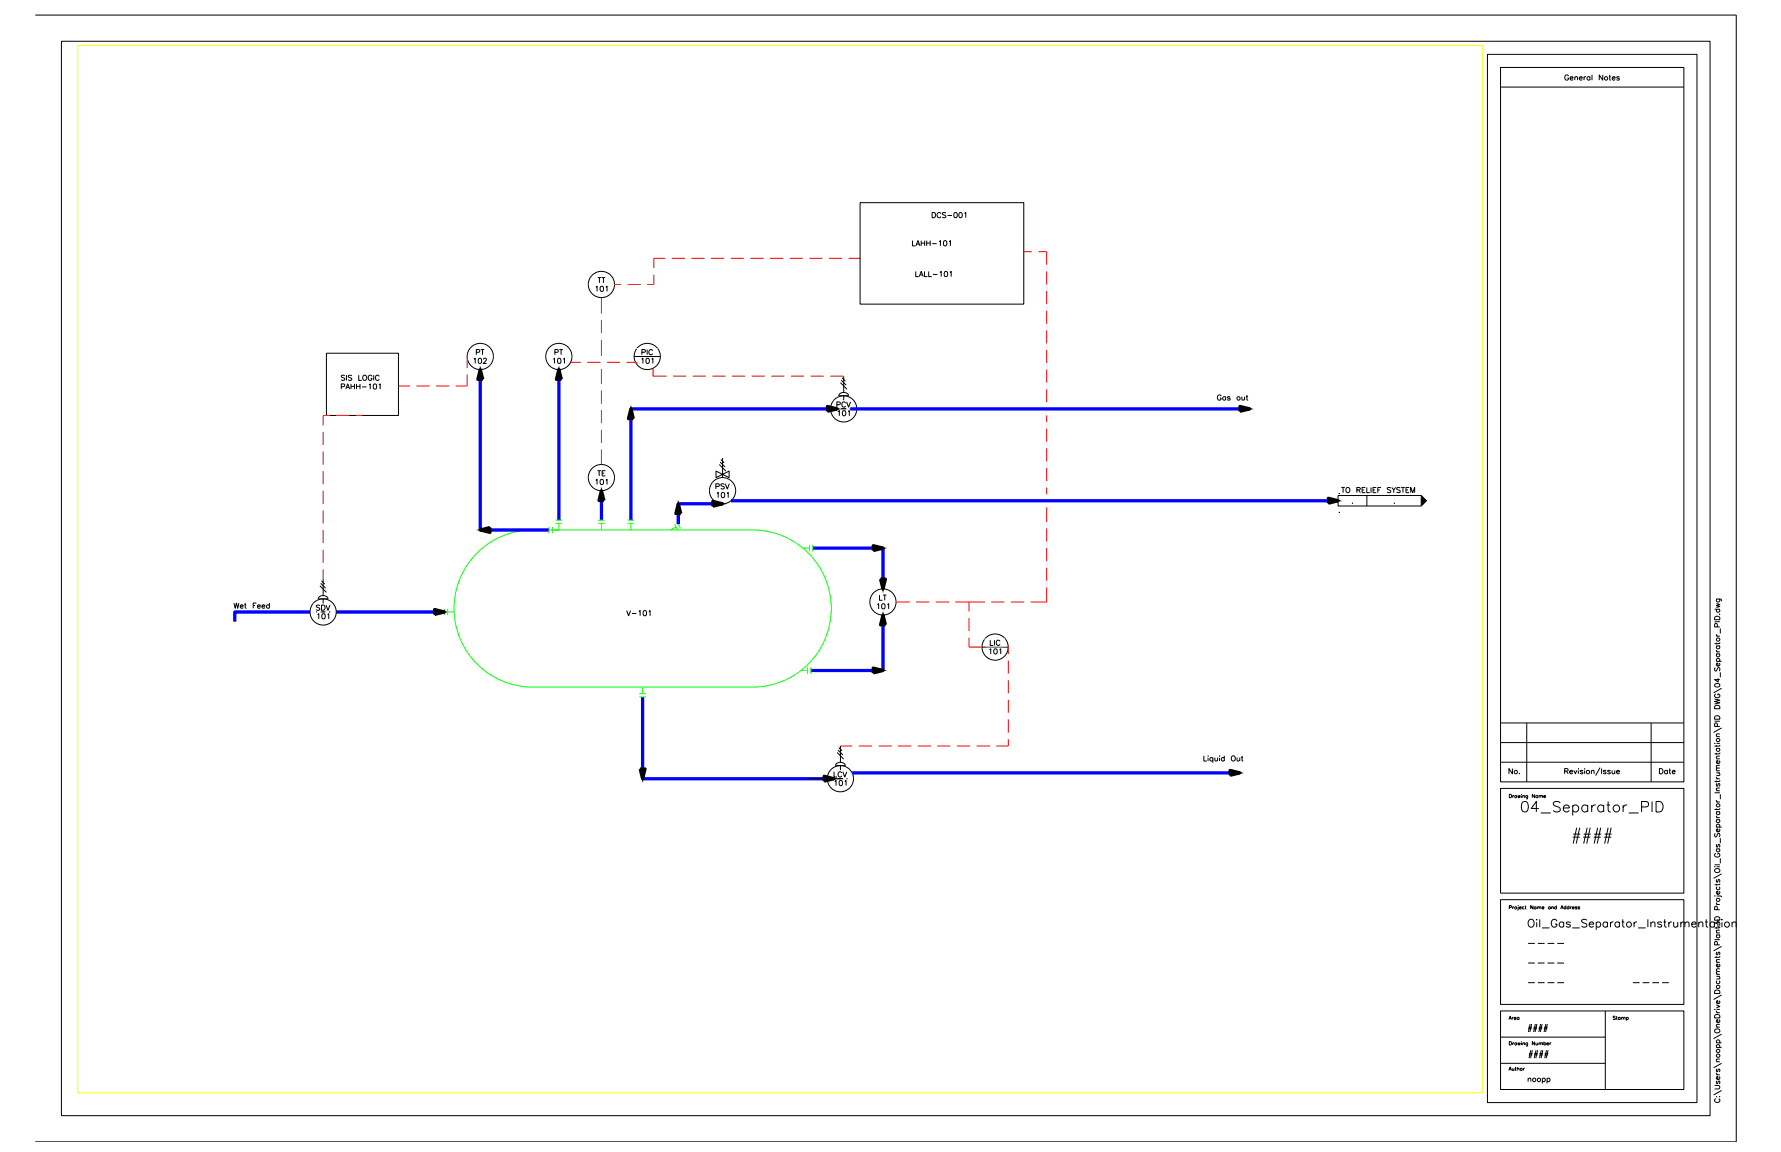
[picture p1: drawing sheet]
<svg xmlns="http://www.w3.org/2000/svg" width="864mm" height="559mm" viewBox="0 0 864 559" stroke-linecap="round" stroke-linejoin="round" font-family="sans-serif">
<!-- layer: Equipment -->
<g fill="none" stroke="#0f0" stroke-width=".48">
<path d="M266 255v4M268 255v4M269 254h4M269 252h4M271 254v3M290 254h3M290 252h3M292 254v3M304 254h4M304 252h4M306 254v3M327 254l2 3"/>
<path d="M328 256l-3 1M329 254l1 2M231 268a38 38 0 0 1 27-11h107a38 38 0 0 1 38 38 38 38 0 0 1-38 38h-107a38 38 0 0 1-35-23 38 38 0 0 1 8-42zM389 266h4M393 264v3M394 264v3M215 295v3M217 297h3M217 295v3M310 336h3M310 338h3M312 333v3"/>
<path d="M388 325h4M392 324v3M393 324v3"/>
</g>
<!-- layer: Process -->
<g fill="none" stroke="#00f" stroke-width="1.6" stroke-linecap="butt">
<path d="M233 184v73M271 184v68M306 198h95M412 198h189M306 203v49M238 257h28M292 243v9M329 249v5M329 244h17M354 243h290M394 266h29M428 266v15"/>
<path d="M150 297h-36v5M163 297h48M428 303v22M312 338v35M393 325h30M312 378h88M413 375h183"/>
</g>
<!-- layer: Annotation -->
<g fill="none" stroke="#000" stroke-width="1.6" stroke-linecap="butt">
<path d="M233 179l1 5h-2zM271 179l1 5h-2zM306 198l1 5h-2zM401 197l5 1-5 2zM601 197l5 1-5 2zM292 238l1 5h-3zM233 257l5-1v2zM329 244l1 5h-2zM346 243l4 1-4 2zM644 242l5 1-5 1zM423 265l5 1-5 1zM211 296l4 1-4 1z"/>
<path d="M427 281h2l-1 5zM428 298l1 5h-2zM423 324l5 1-5 1zM310 373h3l-1 5zM400 377l4 1-4 1zM596 374l5 1-5 1z"/>
</g>
<g fill="#000" stroke="#000" stroke-width=".48">
<path d="M233 179v5h-1zM233 179v5h1z"/>
<path d="M271 179v5h-1zM271 179v5h1z"/>
<path d="M401 197l5 1h-5zM401 198v2l5-2z"/>
<path d="M601 197l5 1h-5zM601 198v2l5-2z"/>
<path d="M306 198v5h-1zM306 198v5h1z"/>
<path d="M233 257h5v1zM233 257h5v-1z"/>
<path d="M292 238v5h-2zM292 238v5h1z"/>
<path d="M329 244v5h-1zM329 244v5h1z"/>
<path d="M346 243l4 1h-4zM346 244v2l4-2z"/>
<path d="M644 242l5 1h-5zM644 243v1l5-1z"/>
<path d="M423 265l5 1h-5zM423 266v1l5-1z"/>
<path d="M211 296l4 1h-4zM211 297v1l4-1z"/>
<path d="M428 281h1l-1 5zM427 281l1 5v-5z"/>
<path d="M428 298v5h-1zM428 298v5h1z"/>
<path d="M423 324l5 1h-5zM423 325v1l5-1z"/>
<path d="M312 373h1l-1 5zM310 373l2 5v-5z"/>
<path d="M400 377l4 1h-4zM400 378v1l4-1z"/>
<path d="M596 374l5 1h-5zM596 375v1l5-1z"/>
</g>
<!-- layer: Instrument -->
<g fill="none" stroke="#000" stroke-width=".48">
<path d="M290 135h2M291 135v2M292 135h1M293 135v2M308 173h12M311 171h2v-1h-2v2M314 170v2M316 170a.9 .9 0 0 0-1 0 .9 .9 0 0 0 0 1 .9 .9 0 0 0 0 1 .9 .9 0 0 0 1 0M408 186l3 3M408 184l2 3M408 183l2 2M409 182v8"/>
<path d="M409 192v6M411 192a2.6 2.6 0 0 0-2-2 2.6 2.6 0 0 0-2 2h5M292 230h1M349 225l3 4M349 224l3 3M350 223l1 2M350 222v8l4-1v3l-7-3v3l3-2v2M154 290a2.6 2.6 0 0 1 3-1 2.6 2.6 0 0 1 2 1M155 284l3 3M155 283l3 2M156 282l1 1M157 281v8"/>
<path d="M476 314a6 6 0 0 1 7-6 6 6 0 0 1 6 6M476 314a6 6 0 0 0 7 6 6 6 0 0 0 6-6M476 314h13M480 311v2h2M482 311v2M485 311a.9 .9 0 0 0-1 0 .9 .9 0 0 0-1 1 1 1 0 0 0 0 1 1 1 0 0 0 2 0v-1M406 365l3 3M406 364l3 2M407 363l1 1M408 362v8M408 371v7h-16M410 371a2.6 2.6 0 0 0-2-1 2.6 2.6 0 0 0-3 1h5"/>
<circle cx="292" cy="138" r="6"/>
<circle cx="233" cy="173" r="6"/>
<circle cx="271" cy="173" r="6"/>
<circle cx="314" cy="173" r="6"/>
<circle cx="409" cy="198" r="6"/>
<circle cx="292" cy="232" r="6"/>
<circle cx="350" cy="238" r="6"/>
<circle cx="157" cy="297" r="6"/>
<circle cx="428" cy="292" r="6"/>
<circle cx="408" cy="378" r="6"/>
</g>
<path d="M294 134h-5M318 169h-9M487 310h-9" fill="none" stroke="#fff" stroke-width=".48"/>
<g fill="#fff" stroke="#fff" stroke-width=".48">
<path d="M309 169v3h9zM309 169h9v3z"/>
<path d="M478 310v3h9zM478 310h9v3z"/>
<path d="M289 134v3h5zM289 134h5v3z"/>
</g>
<!-- layer: Instrument Line -->
<g fill="none" stroke="#f00" stroke-width=".48">
<path d="M298 138h3M304 138h7M317 133v5h-3M323 125h-6v5M326 125h6M335 125h7M345 125h6M354 125h7M364 125h6M373 125h7M383 125h6M392 125h7"/>
<path d="M402 125h6M412 125h5M496 122h4M504 122h4v6M508 132v6M292 144v8M292 155v7M508 141v7M508 151v6M227 173v5M277 176h5M285 176h6"/>
<path d="M292 165v8M292 179v7M294 176h7M304 176h5M317 179v3h6M508 160v7M508 170v6M508 179v7M193 187h6M202 187h6M211 187h7M227 182v5h-6"/>
<path d="M292 189v7M292 199v6M326 182h7M336 182h6M345 182h7M355 182h6M364 182h7M374 182h6M384 182h6M393 182h6M403 182h6M508 189v6"/>
<path d="M157 210v6M157 219v6M160 202h-3v4M163 202h6M173 202h3M292 208v7M292 218v7M508 202v3M508 208v6M508 217v7M157 229v6M157 238v6"/>
<path d="M508 227v6M508 236v4M157 248v6M157 257v6M508 246v7M508 256v7M157 267v6M157 276v5M508 266v6M508 275v7M435 292h6M444 292h7"/>
<path d="M454 292h6M463 292h15M470 292v5M470 300v6M481 292h6M490 292h7M508 285v7h-8M470 309v5h6M489 314v3M489 320v7M489 330v6M489 339v7"/>
<path d="M489 349v6M489 359v3h-6M408 362h5M416 362h7M426 362h6M436 362h6M445 362h6M455 362h6M464 362h6M474 362h6"/>
</g>
<!-- layer: Annotation -->
<path d="M649 240h40l3 3-3 2h-40zM656 244h.1M663 240v5M676 244h.1M689 240v5M689 241v4M690 241v4M690 241v3M690 242v2M691 242v2M691 242v1M691 243h.1" fill="none" stroke="#000" stroke-width=".48"/>
<!-- layer: 0 -->
<g fill="none" stroke="#000" stroke-width=".48">
<path d="M417 98h79v50h-79zM158 171h35v31h-35zM165 188l2-1v-1h-2v3M167 182h-2l2 2v1l-2-1M168 189l1-3 1 3M168 182v3M168 188h1M170 186v3M170 187h2M171 182h-2l2 2-1 1-1-1M172 186v3M173 187h2"/>
<path d="M173 186v3M174 182v3h1M175 186v3M176 188h2M179 187l1-1v3M180 183a.9 .9 0 0 0-1-1 .9 .9 0 0 0 0 1 1 1 0 0 0 0 1 1 1 0 0 0 1 0M181 182v3M184 187v-1v3M184 183a.9 .9 0 0 0-1-1 .9 .9 0 0 0-1 1 1 1 0 0 0 0 1 1 1 0 0 0 2 0M584 367v2h1M586 367h.1M586 368v1"/>
<path d="M588 368a.8 .8 0 0 0-1 0 .8 .8 0 0 0 0 1 .8 .8 0 0 0 1 0M588 367v3M589 367v2h1M590 367v2M591 367h.1M591 368v1M594 368a1 1 0 0 0-2 0 .8 .8 0 0 0 0 1 1 1 0 0 0 2 0M594 367v2M600 367v2h1M601 367v2M602 367h1M602 367v2h1"/>
<circle cx="177" cy="183" r="1.2"/>
<circle cx="182" cy="187" r="1.2"/>
<circle cx="598" cy="368" r="1.2"/>
</g>
<!-- layer: Title Block -->
<g fill="none" stroke="#000" stroke-width=".48">
<path d="M17 7h825v547h-825M30 20h799v521h-799zM721 26h102v509h-102zM728 33h89v346h-89zM761 37a.9 .9 0 0 0-1-1 .9 .9 0 0 0-1 1 1 1 0 0 0 0 2 1 1 0 0 0 1 0l1-1h-1M761 38h2a.8 .8 0 0 0-1-1 1.1 1.1 0 0 0-1 2 1 1 0 0 0 2 0M764 38l1-1v2M764 37v2M766 38h1a.8 .8 0 0 0-1-1 1 1 0 0 0 0 2 .8 .8 0 0 0 1 0M768 37v2M769 37l-1 1M771 38a.8 .8 0 0 0-1-1 1 1 0 0 0 0 2 .8 .8 0 0 0 1 0"/>
<path d="M771 37v2M772 36v3M777 36v3l-2-3v3M780 37h1M781 36v2v1M782 38h1a.8 .8 0 0 0-1-1 1 1 0 0 0 0 2 .8 .8 0 0 0 1 0M785 38h-1h1v1h-1M728 42h89M831 296h3M832 299a1.4 1.4 0 0 1 2 1v1h-3zM832 293h2l-2 1h2l-2 1M832 291h3v1"/>
<path d="M833 296a.8 .8 0 0 0-1 1 1 1 0 0 0 2 0 .8 .8 0 0 0 0-1M833 291a.8 .8 0 0 0-1 1 1 1 0 0 0 2 0 .8 .8 0 0 0 0-1M834 298h.1M831 302h3M832 315l1 1M832 308l1 1M832 312v1M832 317h2M832 316h2M832 313h2M832 309h2M833 317a.8 .8 0 0 0-1 1 1 1 0 0 0 2 0 .8 .8 0 0 0 0-1"/>
<path d="M833 313a1.1 1.1 0 0 0-1 2 1 1 0 0 0 2 0 1 1 0 0 0 0-2M833 304v-1h-1l-1 1h3M834 312h-1h-2M834 305v2M831 339l3 1h-3l3 1h-3M832 324v2l1-2h1v2M832 337a.9 .9 0 0 0-1 1 .9 .9 0 0 0 1 0 1 1 0 0 0 2 0 1 1 0 0 0 0-1h-1M832 321h3M833 321a.8 .8 0 0 1-1-1 1 1 0 0 1 2 0 .8 .8 0 0 1 0 1M833 329v2l-2-1h3M834 322a.8 .8 0 0 1 0 1 .8 .8 0 0 1-1 0 .8 .8 0 0 1 0-1v1M834 326v3"/>
<path d="M835 334l-4 2M728 351h89M740 351v28M801 351v28M831 350h3M832 348a1.4 1.4 0 0 1 2 0v1h-3zM832 343a1.4 1.4 0 0 1 2 0v1h-3zM832 357h2M833 352v-1h-1l-1 1h3M834 356h-2l1 1M835 353l-4 2M728 360h89"/>
<path d="M728 370h89M759 374h1v-1h-1v2M760 374v1M761 374h2a.8 .8 0 0 0-1 0 .8 .8 0 0 0-1 1 .8 .8 0 0 0 1 0h1M763 374l1 1 1-1M765 373h.1M765 374v1M768 374h-2l1 1h-1M768 373h.1M768 374v1M772 374h1v1M772 374v1"/>
<path d="M776 372l-2 4M777 373v2M779 374h-1l1 1h-2M781 374h-1l1 1h-1M782 374v1h1M783 374v1M784 374h1a.8 .8 0 0 0-1 0 .8 .8 0 0 0 0 1h1M832 361h.1M832 377l1 1M832 361v1M832 365v1M832 379h.1"/>
<path d="M832 378h2M832 375h2M832 374h2M832 368h2M832 363h2M832 361h2M833 363a.8 .8 0 0 0 0 1 .8 .8 0 0 0 1 0 .8 .8 0 0 0 0-1M833 375l1 1h-2M834 369a.8 .8 0 0 1 0 1 .8 .8 0 0 1-1 0 .8 .8 0 0 1 0-1v1M834 378l-1 1h-2M834 373h-2l1 1M834 371h-2l1 2"/>
<path d="M834 367h-2l1 1M834 365l-1 1h-2M834 361l-1 1h-2M728 382h89v51h-89zM732 385l1 1v1h-1zM831 385h3M832 396l1 1M832 388l1 1M832 392v1M832 398h2M832 397h2M832 394h2"/>
<path d="M832 389h2M832 384h2M833 398a.8 .8 0 0 0-1 1 1 1 0 0 0 2 0 .8 .8 0 0 0 0-1M833 394a.8 .8 0 0 0-1 1 1 1 0 0 0 2 0 .8 .8 0 0 0 0-1M833 380l-1 1 2-1v1M834 392l-1 1h-2M834 382h-2l1 2M834 385v3M831 419h3M832 404v2l1-2 1 1v1M832 414a.9 .9 0 0 0-1 1 .9 .9 0 0 0 1 1 1.1 1.1 0 0 0 2-1 1 1 0 0 0 0-1h-1v1M832 412h2"/>
<path d="M832 401h3M833 412a.8 .8 0 0 0 0 1 .8 .8 0 0 0 1 0 .8 .8 0 0 0 0-1M833 410v1v-1h1v1M833 401a.8 .8 0 0 1 0-1 .8 .8 0 0 1 1 0 .8 .8 0 0 1 0 1M834 402a.8 .8 0 0 1 0 1 .8 .8 0 0 1-1 0 .8 .8 0 0 1 0-1v2M834 407v2M834 416v3M728 436h89v51h-89zM734 440v1M734 440h.1M736 439h.1M736 440v1"/>
<path d="M739 440h1M740 439v2M743 439v2l-1-2v2M745 440v1M752 440v1M755 439v2M759 439v2M761 439v2M761 440v1M762 440h-1M832 435h.1M832 421h.1"/>
<path d="M832 438l1 1M832 429v1M832 439h2M832 435h2h1M832 420h2M833 430a.8 .8 0 0 0-1 1 1 1 0 0 0 2 0 .8 .8 0 0 0 0-1M833 427l-1 1 2-1v1M834 432a1 1 0 0 1 0 2 .8 .8 0 0 1-1 0 1 1 0 0 1 0-2v2M834 429h-1h-2M835 424l-4 2M732 440h1v-1h-1v2M737 440h1h-1v1h1"/>
<path d="M739 440h-1v1h1M745 440h-1v1h1M745 446h.1M745 447v3M745 440h1v1M746 440h1v1M747 446v4M748 450h3M748 440h1h-1v1h1M752 440h-1v1h1M752 440h1v1M755 440h-1v1h1"/>
<path d="M755 447a1.4 1.4 0 0 0-2-1 1.4 1.4 0 0 0-1 1v1a1.4 1.4 0 0 0 2 2 1.4 1.4 0 0 0 1-2h-1M757 441v-2l1 2M757 440h1M758 448a1.2 1.2 0 0 0-2 0 1.2 1.2 0 0 0 0 1 1.2 1.2 0 0 0 2 0M758 447v3M759 440h-1l1 1M761 440h-1v1h1M761 448v-1l-2 1 2 1v1h-1l-1-1M762 440h1l-1 1h1M762 450h4M765 440h-1l1 1h-1M766 440h-1l1 1h-1"/>
<path d="M769 446h-2v1l2 2v1l-2-1M771 448h2a1.2 1.2 0 0 0-2-1 1.2 1.2 0 0 0-1 2 1.2 1.2 0 0 0 1 1l2-1M774 448a1.2 1.2 0 0 1 2 0 1.2 1.2 0 0 1 0 1 1.2 1.2 0 0 1-2 0M774 447v4M779 448a1.2 1.2 0 0 0-1 0 1.2 1.2 0 0 0 0 1 1.2 1.2 0 0 0 1 0M779 447v3M781 447v3M782 447h-1v1M785 448a1.2 1.2 0 0 0-2 0 1.2 1.2 0 0 0 0 1 1.2 1.2 0 0 0 2 0M785 447v3M786 447h2M787 446v3l1 1"/>
<path d="M792 447v3M794 447h-1l-1 1M794 450h4M799 446v4M800 448l1-1h1v3M800 447v3M806 448l-2-1v1l2 1-1 1-1-1M807 447h1M807 446v3l1 1M809 447v3M811 447h-1l-1 1M812 447v3h1l1-1"/>
<path d="M814 447v3M815 448l1-1h1v3M815 447v3M817 448l1-1h1v3M820 448h2a1.2 1.2 0 0 0-1-1 1.2 1.2 0 0 0-1 2 1.2 1.2 0 0 0 1 1l1-1M824 448l1-1h1v3M824 447v3M827 447h1M827 446v3l1 1M831 448a1.2 1.2 0 0 0-1 0 1.2 1.2 0 0 0 0 1 1.2 1.2 0 0 0 1 0M831 447v3M831 449v-2l1 1a1.1 1.1 0 0 1 2-1 1.1 1.1 0 0 1-1 2"/>
<path d="M831 456h3M832 445h2v1h-3zM832 450h.1M832 453h2M832 447h2M833 453a1.1 1.1 0 0 0-1 2 1 1 0 0 0 2 0 1 1 0 0 0 0-2M833 458v-1h-1l-1 1h3M833 441v-1h-1l-1 1h3M833 446v3l1 1M834 451h-2l1 2M834 449l-1 1h-2M835 446h.1"/>
<path d="M835 459l-4 2M835 447v3M840 448l1-1h1v3M840 447v3M832 474h2M832 473h2M832 467h2M832 464v1M833 476a.8 .8 0 0 0-1 1 1 1 0 0 0 2 0 .8 .8 0 0 0 0-1M833 462v1v-1h1v1M833 474l1 1h-2M834 468a.8 .8 0 0 1 0 1 .8 .8 0 0 1-1 0 .8 .8 0 0 1 0-1v1"/>
<path d="M834 471h-2l1 2M834 470h-2l1 1M834 465l-2 1 1 1M834 464h-1h-2M728 490h89v38h-89zM778 490v38M783 493h-1l1 1h-1M784 493h.1M784 493v2M786 494h-1v1l1-1M786 493v2M786 494h1v1"/>
<path d="M787 494h1v1M789 494h1l-1 1v-1M789 493v2M832 490h.1M832 492h2v2h-3zM832 480h2v2h-3zM832 490l1 1M832 487l2 1-2 1M832 498h2M832 491h2M832 490h2M834 495a.8 .8 0 0 1 0 1 .8 .8 0 0 1-1 0 .8 .8 0 0 1 0-1v1"/>
<path d="M834 485a1 1 0 0 1 0 2 .8 .8 0 0 1-1 0 1 1 0 0 1 0-2v2M834 497h-2l1 1M835 483l-4 2M728 516h50M728 503h50M732 505h1v2h-1zM734 506v1M734 506h.1M735 506h-1l1 1M735 506v1M736 506v1l1-1v1v-1M738 505h.1"/>
<path d="M738 506v1M738 506h1v1M741 506v1h-1M741 506h-1v1h1M744 505v2l-1-2v2M745 506v1h1M746 506v1M746 506h1v1M747 506h1v1M749 506h1l-1 1M749 505v2M750 506h1l-1 1h1"/>
<path d="M752 506v1M752 506h.1M832 515h2M832 508h3M832 506h3M833 519l-1 1 2-1v1M833 508a.8 .8 0 0 1-1-1 1 1 0 0 1 2 0 .8 .8 0 0 1 0 1M833 506a.8 .8 0 0 1 0-1 .8 .8 0 0 1 1 0 .8 .8 0 0 1 0 1M834 514h-2l1 1M835 516l-4 2M835 502l-4 2M831 527h2h1v1h-3"/>
<path d="M832 533a.9 .9 0 0 0-1 1 .9 .9 0 0 0 1 1 1.1 1.1 0 0 0 2-1 1 1 0 0 0 0-1h-1M832 532h.1M832 520l1 1M832 521h2M833 524l-1 2 2-2v2M834 522a.8 .8 0 0 1 0 1 .8 .8 0 0 1-1 0 .8 .8 0 0 1 0-1v2M834 532h.1M835 529l-4 2"/>
<circle cx="779" cy="38" r=".8"/>
<circle cx="833" cy="310" r=".8"/>
<circle cx="833" cy="332" r="1.2"/>
<circle cx="833" cy="359" r=".8"/>
<circle cx="770" cy="374" r=".8"/>
<circle cx="833" cy="391" r=".8"/>
<circle cx="833" cy="422" r="1.2"/>
<circle cx="833" cy="437" r=".8"/>
<circle cx="735" cy="440" r=".5"/>
<circle cx="742" cy="448" r="1.7"/>
<circle cx="790" cy="448" r="1.3"/>
<circle cx="837" cy="448" r="1.3"/>
<circle cx="833" cy="479" r=".8"/>
<circle cx="833" cy="500" r="1.2"/>
<circle cx="833" cy="510" r=".8"/>
<circle cx="833" cy="512" r=".8"/>
</g>
<!-- layer: 0 -->
<path d="M38 22h681v508h-681z" fill="none" stroke="#ff0" stroke-width=".48"/>
<text font-size="11.9" x="762" y="410">####</text>
<text font-size="11" x="737" y="397">04_Separator_PID</text>
<g font-size="7.1">
<text x="740" y="502">####</text>
<text x="740" y="514">####</text>
</g>
<g font-size="6.2">
<text x="442" y="121">LAHH-101</text>
<text x="152" y="297">SDV</text>
<text x="153" y="302">101</text>
<text x="731" y="377">No.</text>
<text x="804" y="377">Date</text>
</g>
<g font-size="5.7">
<text x="451" y="107">DCS-001</text>
<text x="443" y="135">LALL-101</text>
<text x="288" y="143">101</text>
<text x="229" y="177">102</text>
<text x="267" y="177">101</text>
<text x="589" y="195">Gas out</text>
<text x="405" y="199">PCV</text>
<text x="405" y="203">101</text>
<text x="289" y="232">TE</text>
<text x="288" y="236">101</text>
<text x="346" y="238">PSV</text>
<text x="347" y="243">101</text>
<text x="649" y="240">TO RELIEF SYSTEM</text>
<text x="113" y="296">Wet Feed</text>
<text x="303" y="300">V-101</text>
<text x="424" y="297">101</text>
<text x="479" y="319">101</text>
<text x="404" y="378">LCV</text>
<text x="404" y="382">101</text>
<text x="740" y="527">noopp</text>
</g>
<text font-size="5.7" fill="#f00" x="310" y="177">101</text>
<g font-size="4.9">
<text x="234" y="173" transform="rotate(-90 234 173)">PT</text>
<text x="272" y="173" transform="rotate(-90 272 173)">PT</text>
<text x="429" y="292" transform="rotate(-90 429 292)">LT</text>
</g>
<g font-size="4.4">
<text x="731" y="496">Area</text>
<text x="731" y="520">Author</text>
</g>
<g font-size="2.6">
<text x="648" y="250">.</text>
<text x="740" y="459">----</text>
<text x="740" y="468">----</text>
<text x="740" y="478">----</text>
<text x="791" y="478">----</text>
</g>
</svg>
